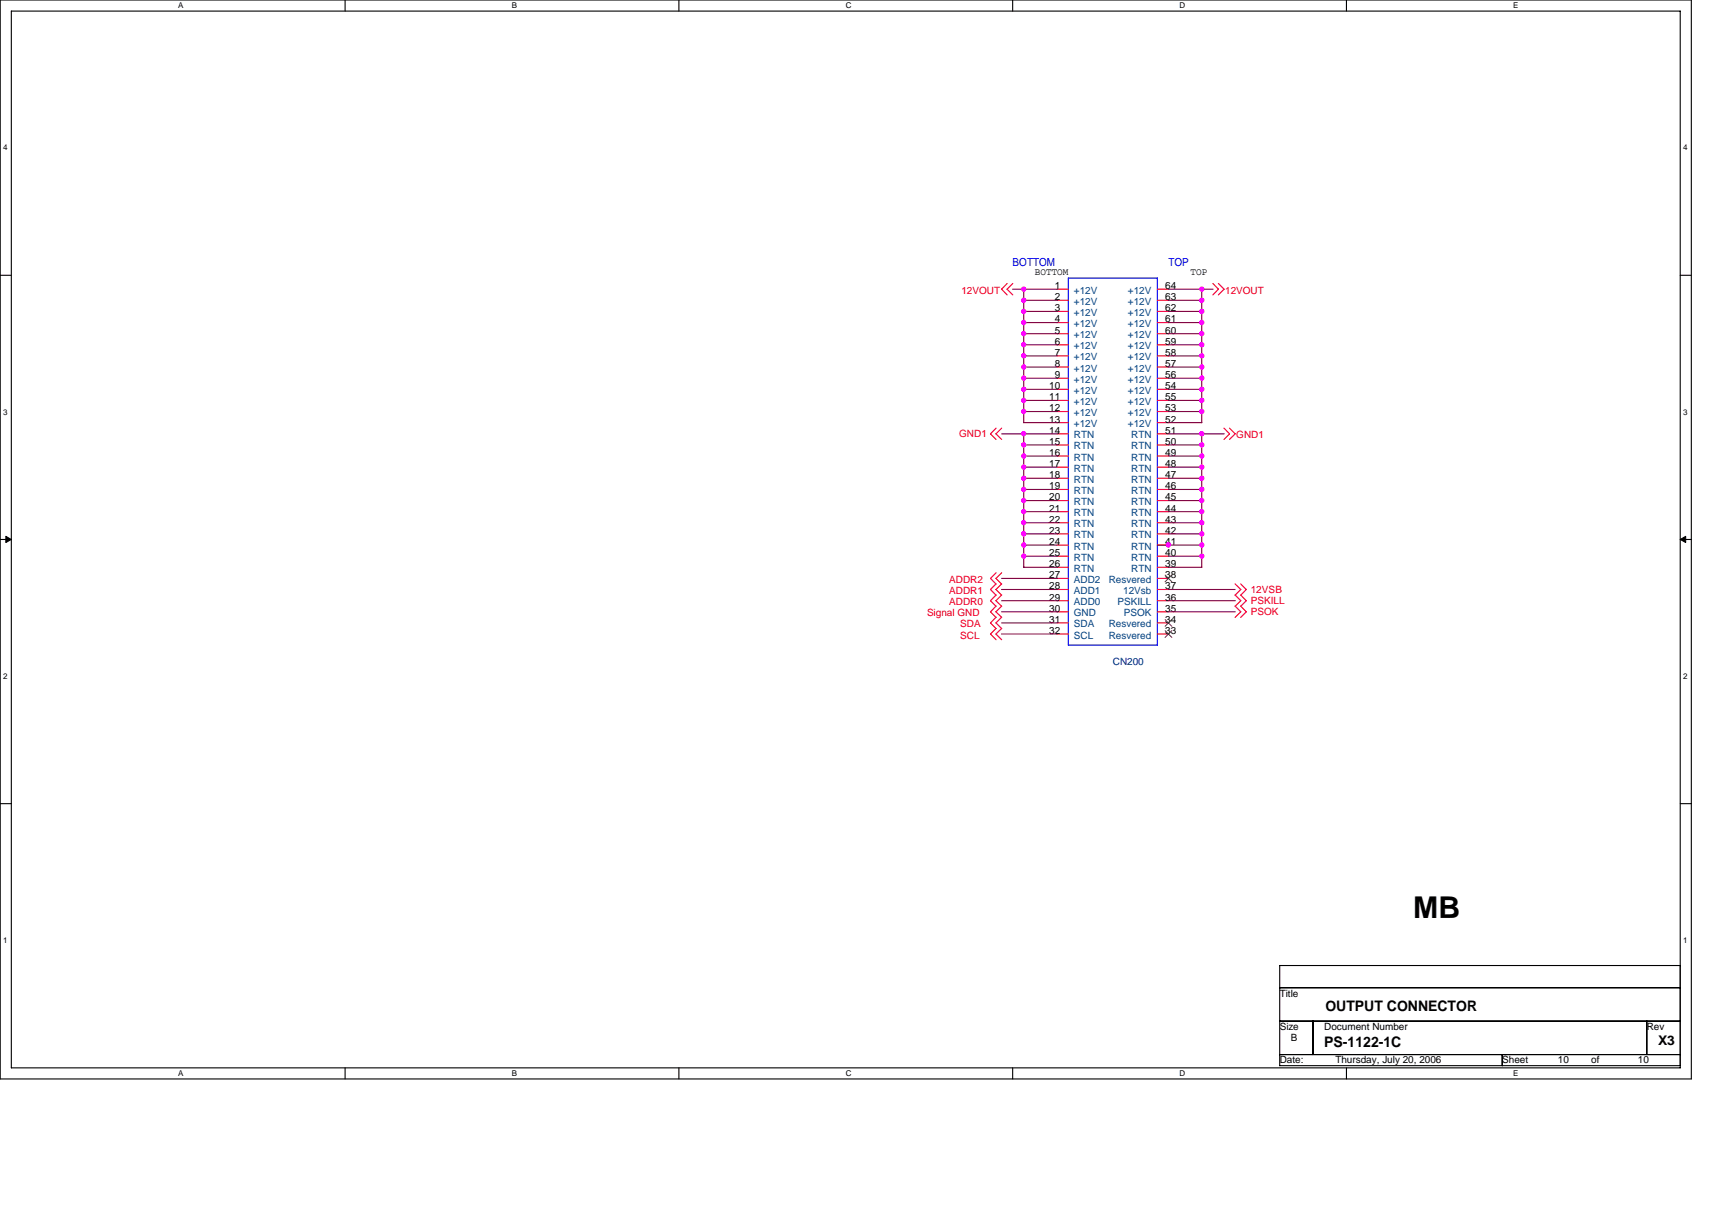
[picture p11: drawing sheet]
<svg xmlns="http://www.w3.org/2000/svg" width="297mm" height="210mm" viewBox="0 0 297 210" stroke-linecap="round" stroke-linejoin="round" font-family="sans-serif">
<path d="M0 0h293.5v187.2h-293.5zM2 1.9h289.5v183.4h-289.5z" fill="none" stroke="#000" stroke-width=".19"/>
<g fill="#fff">
<path d="M30.9 .2h.9v1.6h-.9z"/>
<path d="M30.9 185.5h.9v1.6h-.9z"/>
</g>
<path d="M59.9 0v1.9M59.9 185.3v1.9" fill="none" stroke="#000" stroke-width=".19"/>
<g fill="#fff">
<path d="M88.8 .2h.9v1.6h-.9z"/>
<path d="M88.8 185.5h.9v1.6h-.9z"/>
</g>
<path d="M117.8 0v1.9M117.8 185.3v1.9" fill="none" stroke="#000" stroke-width=".19"/>
<g fill="#fff">
<path d="M146.7 .2h1v1.6h-1z"/>
<path d="M146.7 185.5h1v1.6h-1z"/>
</g>
<path d="M175.7 0v1.9M175.7 185.3v1.9" fill="none" stroke="#000" stroke-width=".19"/>
<g fill="#fff">
<path d="M204.7 .2h1v1.6h-1z"/>
<path d="M204.7 185.5h1v1.6h-1z"/>
</g>
<path d="M233.6 0v1.9M233.6 185.3v1.9" fill="none" stroke="#000" stroke-width=".19"/>
<g fill="#fff">
<path d="M262.6 .2h.9v1.6h-.9z"/>
<path d="M262.6 185.5h.9v1.6h-.9z"/>
<path d="M.5 24.8h.8v1.6h-.8z"/>
<path d="M292 24.8h.8v1.6h-.8z"/>
<path d="M.5 70.7h.8v1.5h-.8z"/>
<path d="M292 70.7h.8v1.5h-.8z"/>
</g>
<path d="M0 47.8h2M291.5 47.8h2" fill="none" stroke="#000" stroke-width=".19"/>
<g fill="#fff">
<path d="M.5 116.5h.8v1.6h-.8z"/>
<path d="M292 116.5h.8v1.6h-.8z"/>
</g>
<path d="M0 93.6h2M291.5 93.6h2" fill="none" stroke="#000" stroke-width=".19"/>
<path d="M1 93.1l1 .5-1 .5zM291.5 93.6l1-.5v1z" fill="#000" stroke="#000" stroke-width=".17"/>
<g fill="#fff">
<path d="M.5 162.4h.8v1.5h-.8z"/>
<path d="M292 162.4h.8v1.5h-.8z"/>
</g>
<path d="M0 139.5h2M291.5 139.5h2M222 167.6h69.5v17.3h-69.5zM222 171.4h69.5M222 177.2h69.5M227.8 177.2v5.8M285.7 177.2v5.8M222 183h69.5M260.6 183v1.9" fill="none" stroke="#000" stroke-width=".19"/>
<g fill="none" stroke="#f00" stroke-width=".19">
<path d="M174.7 49.2l-.9 1 .9 1M175.7 49.2l-1 1 1 1M183.4 50.2h2M183.4 54h2M183.4 57.9h2M183.4 52.1h2M183.4 56h2M183.4 59.8h2M200.8 50.2h1.9M200.8 54h1.9M200.8 57.9h1.9M200.8 52.1h1.9"/>
<path d="M200.8 56h1.9M200.8 59.8h1.9M210.4 49.2l1 1-1 1M211.4 49.2l1 1-1 1M172.8 74.3l-1 1 1 1M173.8 74.3l-1 1 1 1M183.4 61.8h2M183.4 65.6h2M183.4 69.5h2M183.4 73.3h2M183.4 63.7h2M183.4 67.6h2"/>
<path d="M183.4 71.4h2M183.4 75.3h2M183.4 77.2h2M183.4 79.1h2M200.8 61.8h1.9M200.8 65.6h1.9M200.8 69.5h1.9M200.8 73.3h1.9M200.8 63.7h1.9M200.8 67.6h1.9M200.8 71.4h1.9M200.8 75.3h1.9"/>
<path d="M200.8 77.2h1.9M200.8 79.1h1.9M212.4 74.3l.9 1-.9 1M213.3 74.3l1 1-1 1M172.8 99.4l-1 1 1 1M173.8 99.4l-1 1 1 1M183.4 81.1h2M183.4 84.9h2M183.4 88.8h2M183.4 92.6h2M183.4 96.5h2M183.4 83h2"/>
<path d="M183.4 86.9h2M183.4 90.7h2M183.4 94.6h2M183.4 98.4h2M200.8 81.1h1.9M200.8 84.9h1.9M200.8 88.8h1.9M200.8 92.6h1.9M200.8 96.5h1.9M200.8 83h1.9M200.8 86.9h1.9M200.8 90.7h1.9"/>
<path d="M200.8 94.6h1.9M200.8 98.4h1.9M172.8 109.1l-1 .9 1 1M172.8 107.1l-1 1 1 1M172.8 105.2l-1 1 1 .9M172.8 101.3l-1 1 1 1M172.8 103.3l-1 .9 1 1M173.8 109.1l-1 .9 1 1M173.8 107.1l-1 1 1 1M173.8 105.2l-1 1 1 .9M173.8 101.3l-1 1 1 1M173.8 103.3l-1 .9 1 1"/>
<path d="M183.4 102.3h2M183.4 108.1h2M183.4 104.2h2M183.4 106.2h2M183.4 100.4h2M183.4 110h2M200.8 102.3h1.9M200.8 108.1h1.9M200.8 104.2h1.9M200.8 106.2h1.9M200.8 100.4h1.9M200.8 110h1.9"/>
<path d="M214.3 101.3l1 1-1 1M214.3 103.3l1 .9-1 1M214.3 105.2l1 1-1 .9M215.3 101.3l.9 1-.9 1M215.3 103.3l.9 .9-.9 1M215.3 105.2l.9 1-.9 .9"/>
</g>
<path d="M185.4 48.3h15.4v63.7h-15.4z" fill="none" stroke="#00f" stroke-width=".19"/>
<path d="M202.2 99.8l1.1 1.2M203.3 99.8l-1.2 1.2M202.2 109.5l1.1 1.1M202.2 107.5l1.1 1.2M203.3 109.5l-1.2 1.1M203.3 107.5l-1.2 1.2" fill="none" stroke="#804000" stroke-width=".17"/>
<g fill="none" stroke="#800040" stroke-width=".19">
<path d="M175.7 50.2h7.7M177.6 50.2v23.2l5.8-.1M177.6 52.1h5.8M177.6 57.9h5.8M177.6 59.8h5.8M177.6 56h5.8M177.6 54h5.8M202.7 50.2h7.8M202.7 52.1h5.8M202.7 57.9h5.8M202.7 59.8h5.8M202.7 56h5.8"/>
<path d="M202.7 54h5.8M208.5 50.2v23.2M173.8 75.3h9.6M177.6 75.3v23.1h5.8M177.6 61.8h5.8M177.6 77.2h5.8M177.6 67.6h5.8M177.6 63.7h5.8M177.6 71.4h5.8M177.6 79.1h5.8M177.6 69.5h5.8M177.6 65.6h5.8"/>
<path d="M202.7 61.8h5.8M202.7 77.2h5.8M202.7 67.6h5.8M202.7 63.7h5.8M202.7 71.4h5.8M202.7 79.1h5.8M202.7 69.5h5.8M202.7 65.6h5.8M202.7 73.3h5.8M202.7 75.3h9.7M208.5 75.3v23.1M177.6 96.5h5.8"/>
<path d="M177.6 88.8h5.8M177.6 84.9h5.8M177.6 83h5.8M177.6 81.1h5.8M177.6 90.7h5.8M177.6 92.6h5.8M177.6 94.6h5.8M177.6 86.9h5.8M200.8 94.6h7.7M202.7 88.8h5.8M202.7 84.9h5.8M202.7 83h5.8"/>
<path d="M202.7 81.1h5.8M202.7 90.7h5.8M202.7 96.5h5.8M202.7 92.6h5.8M202.7 86.9h5.8M202.7 98.4h5.8M173.8 108.1h9.6M173.8 100.4h9.6M173.8 106.2h9.6M173.8 102.3h9.6M173.8 104.2h9.6M173.8 110h9.6"/>
<path d="M202.7 102.3h11.6M202.7 106.2h11.6M202.7 104.2h11.6"/>
</g>
<g fill="#f0f" stroke="#f0f" stroke-width=".19">
<circle cx="208.5" cy="83" r=".38"/>
<circle cx="177.6" cy="84.9" r=".38"/>
<circle cx="208.5" cy="65.6" r=".38"/>
<circle cx="177.6" cy="63.7" r=".38"/>
<circle cx="177.6" cy="90.7" r=".38"/>
<circle cx="177.6" cy="54" r=".38"/>
<circle cx="177.6" cy="77.2" r=".38"/>
<circle cx="208.5" cy="71.4" r=".38"/>
<circle cx="177.6" cy="57.9" r=".38"/>
<circle cx="208.5" cy="57.9" r=".38"/>
<circle cx="208.5" cy="96.5" r=".38"/>
<circle cx="208.5" cy="94.6" r=".38"/>
<circle cx="177.6" cy="88.8" r=".38"/>
<circle cx="177.6" cy="86.9" r=".38"/>
<circle cx="208.5" cy="50.2" r=".38"/>
<circle cx="208.5" cy="79.1" r=".38"/>
<circle cx="208.5" cy="77.2" r=".38"/>
<circle cx="177.6" cy="67.6" r=".38"/>
<circle cx="177.6" cy="50.2" r=".38"/>
<circle cx="177.6" cy="52.1" r=".38"/>
<circle cx="208.5" cy="59.8" r=".38"/>
<circle cx="177.6" cy="61.8" r=".38"/>
<circle cx="202.7" cy="94.6" r=".38"/>
<circle cx="177.6" cy="79.1" r=".38"/>
<circle cx="208.5" cy="52.1" r=".38"/>
<circle cx="177.6" cy="81.1" r=".38"/>
<circle cx="177.6" cy="69.5" r=".38"/>
<circle cx="208.5" cy="84.9" r=".38"/>
<circle cx="177.6" cy="71.4" r=".38"/>
<circle cx="208.5" cy="92.6" r=".38"/>
<circle cx="208.5" cy="88.8" r=".38"/>
<circle cx="177.6" cy="83" r=".38"/>
<circle cx="208.5" cy="86.9" r=".38"/>
<circle cx="208.5" cy="54" r=".38"/>
<circle cx="208.5" cy="67.6" r=".38"/>
<circle cx="177.6" cy="92.6" r=".38"/>
<circle cx="177.6" cy="56" r=".38"/>
<circle cx="208.5" cy="56" r=".38"/>
<circle cx="208.5" cy="63.7" r=".38"/>
<circle cx="177.6" cy="59.8" r=".38"/>
<circle cx="208.5" cy="90.7" r=".38"/>
<circle cx="208.5" cy="61.8" r=".38"/>
<circle cx="208.5" cy="75.3" r=".38"/>
<circle cx="208.5" cy="81.1" r=".38"/>
<circle cx="177.6" cy="65.6" r=".38"/>
<circle cx="208.5" cy="69.5" r=".38"/>
<circle cx="177.6" cy="96.5" r=".38"/>
<circle cx="177.6" cy="94.6" r=".38"/>
<circle cx="177.6" cy="75.3" r=".38"/>
</g>
<text font-size="5.2" x="245.2" y="159.3">MB</text>
<g font-size="2.5">
<text x="230" y="175.5">OUTPUT CONNECTOR</text>
<text x="229.8" y="181.7">PS-1122-1C</text>
</g>
<text font-size="2.3" x="287.7" y="181.3">X3</text>
<g font-size="1.9" fill="#00f">
<text x="175.7" y="46.1">BOTTOM</text>
<text x="202.7" y="46.1">TOP</text>
</g>
<g font-size="1.7">
<text x="179.6" y="47.7">BOTTOM</text>
<text x="206.6" y="47.7">TOP</text>
<text x="183" y="50.2">1</text>
<text x="183" y="52.1">2</text>
<text x="202.2" y="52.1">63</text>
<text x="202.2" y="50.2">64</text>
<text x="183" y="54">3</text>
<text x="183" y="57.9">5</text>
<text x="183" y="56">4</text>
<text x="183" y="59.8">6</text>
<text x="202.2" y="59.8">59</text>
<text x="202.2" y="56">61</text>
<text x="202.2" y="57.9">60</text>
<text x="202.2" y="54">62</text>
<text x="183" y="61.7">7</text>
<text x="183" y="65.6">9</text>
<text x="183" y="63.7">8</text>
<text x="202.2" y="65.6">56</text>
<text x="202.2" y="63.7">57</text>
<text x="202.2" y="61.7">58</text>
<text x="182.1" y="69.5">11</text>
<text x="182.1" y="67.5">10</text>
<text x="182.1" y="71.4">12</text>
<text x="202.2" y="67.5">54</text>
<text x="202.2" y="71.4">53</text>
<text x="202.2" y="69.5">55</text>
<text x="182.1" y="73.3">13</text>
<text x="182.1" y="75.3">14</text>
<text x="182.1" y="77.2">15</text>
<text x="202.2" y="77.2">50</text>
<text x="202.2" y="73.3">52</text>
<text x="202.2" y="75.3">51</text>
<text x="182.1" y="81">17</text>
<text x="182.1" y="79.1">16</text>
<text x="182.1" y="83">18</text>
<text x="202.2" y="81">48</text>
<text x="202.2" y="83">47</text>
<text x="202.2" y="79.1">49</text>
<text x="182.1" y="84.9">19</text>
<text x="182.1" y="88.8">21</text>
<text x="182.1" y="86.8">20</text>
<text x="202.2" y="88.8">44</text>
<text x="202.2" y="84.9">46</text>
<text x="202.2" y="86.8">45</text>
<text x="182.1" y="92.6">23</text>
<text x="182.1" y="90.7">22</text>
<text x="182.1" y="94.6">24</text>
<text x="202.2" y="92.6">42</text>
<text x="202.2" y="94.6">41</text>
<text x="202.2" y="90.7">43</text>
<text x="182.1" y="96.5">25</text>
<text x="182.1" y="98.4">26</text>
<text x="182.1" y="100.4">27</text>
<text x="202.2" y="100.4">38</text>
<text x="202.2" y="98.4">39</text>
<text x="202.2" y="96.5">40</text>
<text x="182.1" y="102.3">28</text>
<text x="182.1" y="104.2">29</text>
<text x="182.1" y="106.2">30</text>
<text x="202.2" y="106.2">35</text>
<text x="202.2" y="104.2">36</text>
<text x="202.2" y="102.3">37</text>
<text x="182.1" y="108.1">31</text>
<text x="182.1" y="110">32</text>
<text x="202.2" y="110">33</text>
<text x="202.2" y="108.1">34</text>
<text x="222" y="173">Title</text>
<text x="222" y="178.8">Size</text>
<text x="229.8" y="178.8">Document Number</text>
<text x="285.7" y="178.8">Rev</text>
<text x="222" y="184.6">Date:</text>
<text x="224" y="180.7">B</text>
<text x="231.7" y="184.6">Thursday, July 20, 2006</text>
<text x="260.6" y="184.6">Sheet</text>
<text x="270.3" y="184.6">10</text>
<text x="276.1" y="184.6">of</text>
<text x="284.2" y="184.6">10</text>
</g>
<g font-size="1.7" fill="#f00">
<text x="166.8" y="51">12VOUT</text>
<text x="212.6" y="51">12VOUT</text>
<text x="166.4" y="75.9">GND1</text>
<text x="214.5" y="76.1">GND1</text>
<text x="164.7" y="101.2">ADDR2</text>
<text x="160.8" y="106.9">Signal GND</text>
<text x="164.7" y="103.1">ADDR1</text>
<text x="164.7" y="105">ADDR0</text>
<text x="217" y="102.9">12VSB</text>
<text x="217" y="104.8">PSKILL</text>
<text x="217" y="106.7">PSOK</text>
<text x="166.6" y="110.8">SCL</text>
<text x="166.6" y="108.9">SDA</text>
</g>
<g font-size="1.7" fill="#004080">
<text x="186.3" y="51">+12V</text>
<text x="186.3" y="52.9">+12V</text>
<text x="195.7" y="52.9">+12V</text>
<text x="195.7" y="51">+12V</text>
<text x="186.3" y="54.8">+12V</text>
<text x="186.3" y="58.7">+12V</text>
<text x="186.3" y="56.8">+12V</text>
<text x="195.7" y="56.8">+12V</text>
<text x="195.7" y="58.7">+12V</text>
<text x="195.7" y="54.8">+12V</text>
<text x="186.3" y="62.5">+12V</text>
<text x="186.3" y="60.6">+12V</text>
<text x="186.3" y="64.5">+12V</text>
<text x="195.7" y="64.5">+12V</text>
<text x="195.7" y="60.6">+12V</text>
<text x="195.7" y="62.5">+12V</text>
<text x="186.3" y="66.4">+12V</text>
<text x="186.3" y="70.3">+12V</text>
<text x="186.3" y="68.3">+12V</text>
<text x="195.7" y="68.3">+12V</text>
<text x="195.7" y="66.4">+12V</text>
<text x="195.7" y="70.3">+12V</text>
<text x="186.3" y="74.1">+12V</text>
<text x="186.3" y="72.2">+12V</text>
<text x="186.3" y="76.1">RTN</text>
<text x="186.3" y="78">RTN</text>
<text x="195.7" y="74.1">+12V</text>
<text x="195.7" y="72.2">+12V</text>
<text x="196.3" y="78">RTN</text>
<text x="196.3" y="76.1">RTN</text>
<text x="186.3" y="81.9">RTN</text>
<text x="186.3" y="79.9">RTN</text>
<text x="186.3" y="83.8">RTN</text>
<text x="196.3" y="81.9">RTN</text>
<text x="196.3" y="83.8">RTN</text>
<text x="196.3" y="79.9">RTN</text>
<text x="186.3" y="85.7">RTN</text>
<text x="186.3" y="89.6">RTN</text>
<text x="186.3" y="87.7">RTN</text>
<text x="196.3" y="89.6">RTN</text>
<text x="196.3" y="85.7">RTN</text>
<text x="196.3" y="87.7">RTN</text>
<text x="186.3" y="93.4">RTN</text>
<text x="186.3" y="91.5">RTN</text>
<text x="186.3" y="95.4">RTN</text>
<text x="196.3" y="95.4">RTN</text>
<text x="196.3" y="91.5">RTN</text>
<text x="196.3" y="93.4">RTN</text>
<text x="186.3" y="97.3">RTN</text>
<text x="186.3" y="99.2">RTN</text>
<text x="186.3" y="101.2">ADD2</text>
<text x="192.4" y="101.2">Resvered</text>
<text x="196.3" y="99.2">RTN</text>
<text x="196.3" y="97.3">RTN</text>
<text x="186.3" y="103.1">ADD1</text>
<text x="186.3" y="105">ADD0</text>
<text x="186.3" y="107">GND</text>
<text x="193.9" y="105">PSKILL</text>
<text x="194.9" y="103.1">12Vsb</text>
<text x="195" y="107">PSOK</text>
<text x="186.3" y="108.9">SDA</text>
<text x="186.3" y="110.8">SCL</text>
<text x="192.4" y="110.8">Resvered</text>
<text x="192.4" y="108.9">Resvered</text>
</g>
<text font-size="1.7" fill="#000080" x="193.1" y="115.4">CN200</text>
<g font-size="1.4">
<text x="30.9" y="1.5">A</text>
<text x="88.8" y="1.5">B</text>
<text x="146.7" y="1.5">C</text>
<text x="204.7" y="1.5">D</text>
<text x="262.6" y="1.5">E</text>
<text x=".5" y="26.1">4</text>
<text x="292" y="26.1">4</text>
<text x=".5" y="71.9">3</text>
<text x="292" y="71.9">3</text>
<text x=".5" y="117.8">2</text>
<text x="292" y="117.8">2</text>
<text x=".5" y="163.6">1</text>
<text x="292" y="163.6">1</text>
<text x="30.9" y="186.8">A</text>
<text x="88.8" y="186.8">B</text>
<text x="146.7" y="186.8">C</text>
<text x="204.7" y="186.8">D</text>
<text x="262.6" y="186.8">E</text>
</g>
</svg>
